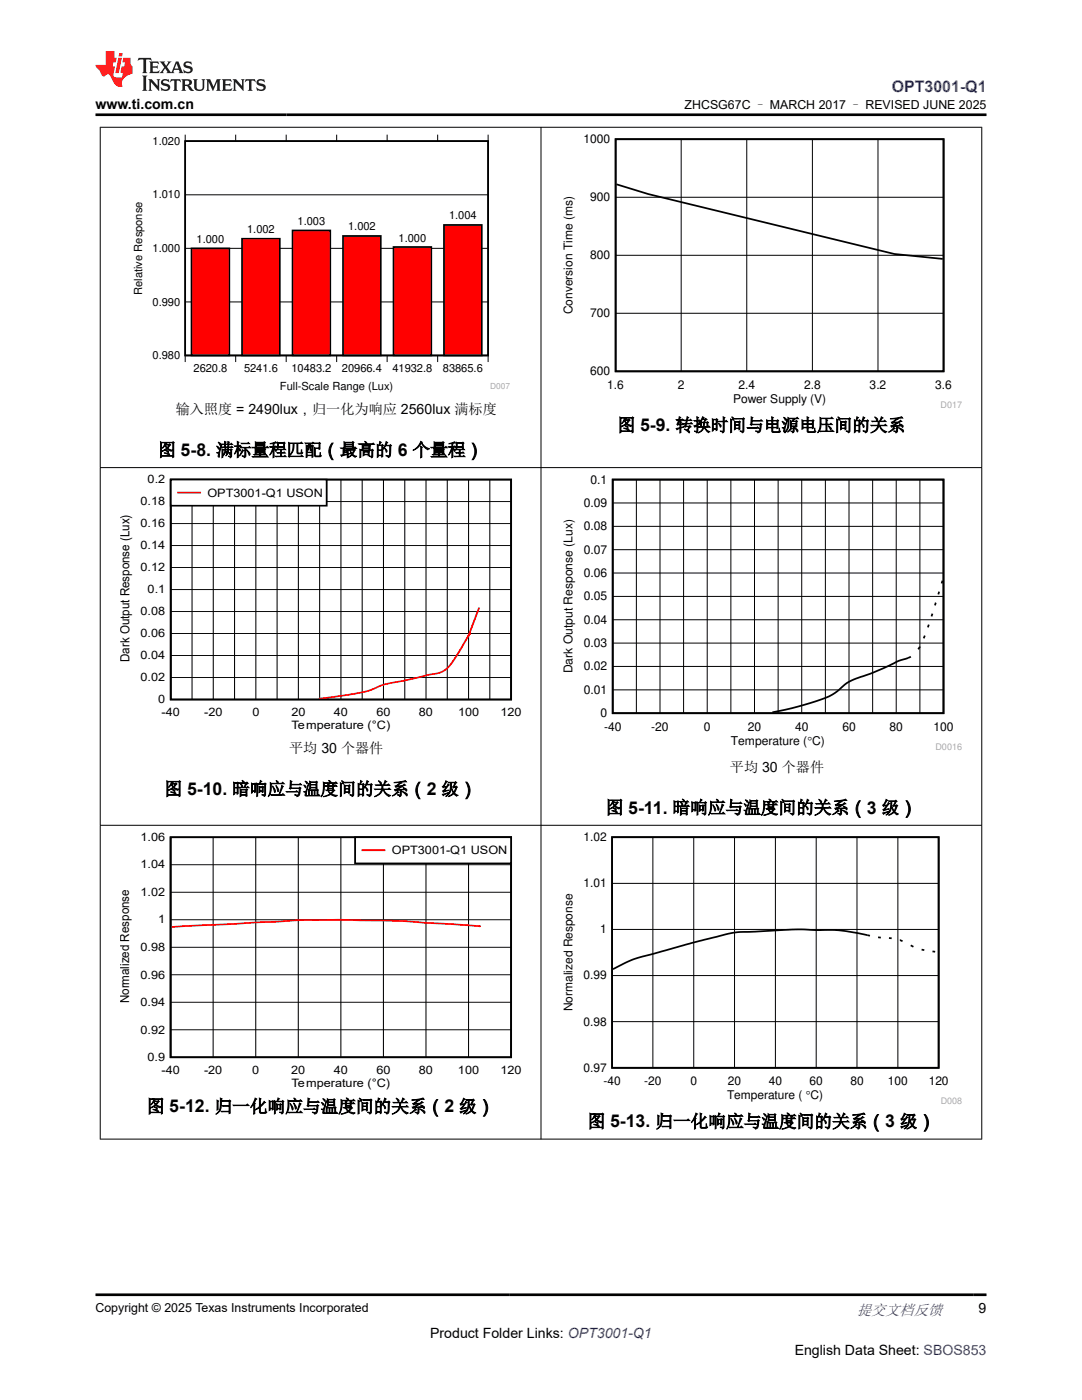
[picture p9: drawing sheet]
<svg xmlns="http://www.w3.org/2000/svg" width="216mm" height="279mm" viewBox="0 0 216 279" stroke-linecap="round" stroke-linejoin="round" font-family="sans-serif">
<path d="M37 28.2h60.4v42.7h-60.4z" fill="none" stroke="#000" stroke-width=".32"/>
<g fill="none" stroke="#000" stroke-width=".2">
<path d="M37 26.9v1.3h60.4M37 38.9h60.4M47 26.9v1.3M57.1 26.9v1.3M67.2 26.9v1.3M77.2 26.9v1.3M87.3 26.9v1.3M97.4 26.9v1.3M37 49.6h60.4M37 60.3h60.4M47 70.9v1.4M57.1 70.9v1.4"/>
<path d="M67.2 70.9v1.4M77.2 70.9v1.4M87.3 70.9v1.4M97.4 70.9v1.4M97.4 70.9h-60.4v1.4"/>
</g>
<path d="M38.2 49.6h7.6v21.3h-7.6z" fill-rule="evenodd" fill="#f00"/>
<path d="M38.2 49.6h7.6v21.3h-7.6z" fill="none" stroke="#000" stroke-width=".32"/>
<path d="M48.3 47.6h7.5v23.3h-7.5z" fill-rule="evenodd" fill="#f00"/>
<path d="M48.3 47.6h7.5v23.3h-7.5z" fill="none" stroke="#000" stroke-width=".32"/>
<path d="M58.4 46h7.5v24.9h-7.5z" fill-rule="evenodd" fill="#f00"/>
<path d="M58.4 46h7.5v24.9h-7.5z" fill="none" stroke="#000" stroke-width=".32"/>
<path d="M68.4 47.1h7.6v23.8h-7.6z" fill-rule="evenodd" fill="#f00"/>
<path d="M68.4 47.1h7.6v23.8h-7.6z" fill="none" stroke="#000" stroke-width=".32"/>
<path d="M78.5 49.3h7.6v21.6h-7.6z" fill-rule="evenodd" fill="#f00"/>
<path d="M78.5 49.3h7.6v21.6h-7.6z" fill="none" stroke="#000" stroke-width=".32"/>
<path d="M88.6 44.9h7.5v26h-7.5z" fill-rule="evenodd" fill="#f00"/>
<path d="M37 28.2h60.4v42.7h-60.4zM88.6 44.9h7.5v26h-7.5z" fill="none" stroke="#000" stroke-width=".32"/>
<path d="M111.9 26.8h80.1v54.7h-80.1z" fill-rule="evenodd" fill="#fff"/>
<path d="M122.8 27.8h65.5v46.3h-65.5zM123 36.8l6.4 1.9 49.1 12 9.6 1M34.1 95.7h67.9v43.9h-67.9z" fill="none" stroke="#000" stroke-width=".35"/>
<g fill="none" stroke="#000" stroke-width=".2">
<path d="M122.8 39.4h65.5M135.9 27.8v46.3M149 27.8v46.3M162.1 27.8v46.3M175.2 27.8v46.3M122.8 50.9h65.5M122.8 62.5h65.5M38.3 95.7v43.9M42.6 95.7v43.9M46.8 95.7v43.9M51.1 95.7v43.9M55.3 95.7v43.9"/>
<path d="M59.5 95.7v43.9M63.8 95.7v43.9M68 95.7v43.9M72.3 95.7v43.9M76.5 95.7v43.9M80.8 95.7v43.9M85 95.7v43.9M89.2 95.7v43.9M93.5 95.7v43.9M97.7 95.7v43.9M34.1 117.7h67.9M34.1 113.3h67.9"/>
<path d="M34.1 108.9h67.9M34.1 104.5h67.9M34.1 100.1h67.9M34.1 135.2h67.9M34.1 130.8h67.9M34.1 126.4h67.9M34.1 122h67.9"/>
</g>
<path d="M95.6 121.2l-2.1 5.7 .3-.5-.9 1.4a30.8 30.8 0 0 1-3.7 5.6 6.1 6.1 0 0 1-3.8 1.3l-3.8 .9a25.7 25.7 0 0 0-7.6 2.1l-3.4 .8-7 .9" fill="none" stroke="#f00" stroke-width=".35"/>
<path d="M34.1 95.7h31.1v5.2h-31.1z" fill-rule="evenodd" fill="#fff"/>
<path d="M34.1 95.7h31.1v5.2h-31.1z" fill="none" stroke="#000" stroke-width=".35"/>
<path d="M35.5 98.3h4.4" fill="none" stroke="#f00" stroke-width=".35"/>
<path d="M111.9 94.7h80.1v55.1h-80.1z" fill-rule="evenodd" fill="#fff"/>
<path d="M122.3 95.7h66v46.6h-66zM187.4 118.1l-.2 .5M188.1 115.9l-.2 .5M181.7 131l-.5 .3a22 22 0 0 0-5.2 2.2l-3.8 1.4a9.9 9.9 0 0 0-5.1 3 18.2 18.2 0 0 1-6.6 2.8l-6.4 1.5M183.6 129l-.4 .6M184.5 126.8l-.2 .6M185.3 124.7l-.2 .5M186.1 122.5l-.2 .5M186.7 120.3l-.1 .5M34 167.1h68v43.9h-68z" fill="none" stroke="#000" stroke-width=".35"/>
<g fill="none" stroke="#000" stroke-width=".2">
<path d="M127 95.7v46.6M131.7 95.7v46.6M136.4 95.7v46.6M141.1 95.7v46.6M145.8 95.7v46.6M150.6 95.7v46.6M155.3 95.7v46.6M160 95.7v46.6M164.7 95.7v46.6M169.4 95.7v46.6M174.1 95.7v46.6M178.8 95.7v46.6"/>
<path d="M183.6 95.7v46.6M122.3 119h66M122.3 114.4h66M122.3 109.7h66M122.3 105h66M122.3 100.4h66M122.3 137.7h66M122.3 133h66M122.3 128.3h66M122.3 123.7h66M34 178.1h68M34 172.6h68"/>
<path d="M42.5 167.1v43.9M51 167.1v43.9M59.5 167.1v43.9M68 167.1v43.9M76.5 167.1v43.9M85 167.1v43.9M93.5 167.1v43.9M34 194.5h68M34 189.1h68M34 183.6h68M34 205.5h68M34 200h68"/>
</g>
<path d="M95.6 184.8l.2 .1-15-1.1-13.6-.2h-7.7l-25.3 1.4" fill="none" stroke="#f00" stroke-width=".35"/>
<path d="M70.9 167.1h31.1v5.2h-31.1z" fill-rule="evenodd" fill="#fff"/>
<path d="M70.9 167.1h31.1v5.2h-31.1z" fill="none" stroke="#000" stroke-width=".35"/>
<path d="M72.3 169.7h4.4" fill="none" stroke="#f00" stroke-width=".35"/>
<path d="M111.9 166.1h80.1v54.3h-80.1z" fill-rule="evenodd" fill="#fff"/>
<path d="M122.1 167.1h65.2v46h-65.2zM173.6 186.8l-1.4-.4a32.3 32.3 0 0 0-9.7-.8 64.1 64.1 0 0 0-11.2 .3h-.7a24.5 24.5 0 0 0-8.9 1.4l-10.2 2.7a29.2 29.2 0 0 0-9.2 3.4M175.2 187.1h.6M177.4 187.2l.5 .1M179.6 187.6l.5 .2M181.7 188.7l.6 .3M183.9 189.5l.5 .1M186.1 189.9h.5" fill="none" stroke="#000" stroke-width=".35"/>
<g fill="none" stroke="#000" stroke-width=".2">
<path d="M19.9 25.4h176.1M20 25.3v202.1M107.9 25.3v202.1M195.9 25.3v202.1M19.9 93.3h176.1M19.9 164.7h176.1M122.1 176.3h65.2M130.3 167.1v46M138.4 167.1v46M146.6 167.1v46M154.7 167.1v46M162.9 167.1v46"/>
<path d="M171 167.1v46M179.2 167.1v46M122.1 194.7h65.2M122.1 185.5h65.2M122.1 203.9h65.2M19.9 227.3h176.1"/>
</g>
<path d="M27.7 11.6l-.2 .5 .5-.2h.6v.1v2.2l-.2 .4h1l-.2-.4v-2.2v-.1h.5l.5 .2-.1-.5zM29.8 12.3l.2 .4v1.5l-.2 .4h1.9l.1-.6a1.08 1.08 0 0 1-1.3 .2v-.7h.6l.4 .2v-.7l-.4 .2h-.6v-.5l.2-.2a1 1 0 0 1 1 .3l-.1-.5zM31.8 12.3l1 1.1-1 1.2h.9l-.2-.2 .4-.8 .5 .8-.2 .2h1.6l-.2-.2 .1-.5h1l.1 .5-.1 .2h.9l-.2-.3-.8-2h-.5l-1 2.2-.8-1.1 .9-1.1h-.8l.2 .2-.5 .6-.3-.6 .1-.2zM35.2 12.7l.4 1h-.8zM36.8 12.4a.65 .65 0 0 0-.2 .7 .65 .65 0 0 0 .6 .5l.7 .1 .1 .3a.79 .79 0 0 1-.7 .4 .79 .79 0 0 1-.7-.5l.1 .7 .2-.1a.93 .93 0 0 0 1.1 .1 .93 .93 0 0 0 .4-1 1.46 1.46 0 0 0-1.2-.6l-.1-.3a1.09 1.09 0 0 1 1.2 .2l-.2-.6-.1 .1-.6-.2zM28.4 15.1l.2 .4v2.2l-.2 .4h1l-.2-.4v-2.2l.2-.4zM29.6 15.8l.2 .4v1.5l-.2 .4h.8l-.3-.4v-1.3l1.7 1.8v-2l.2-.4h-.8l.2 .2 .1 1.1-1.2-1.3zM32.3 15.9a.65 .65 0 0 0-.2 .8 .65 .65 0 0 0 .7 .4l.6 .2 .1 .2a.79 .79 0 0 1-.7 .4 .79 .79 0 0 1-.7-.5l.1 .7 .2-.1a.93 .93 0 0 0 1.1 .1 .93 .93 0 0 0 .4-.9 1.46 1.46 0 0 0-1.2-.6l-.1-.4a1.09 1.09 0 0 1 1.2 .2l-.2-.6-.1 .1-.6-.1zM34.1 15.8l-.1 .6a.63 .63 0 0 1 .7-.3l.1 1.6-.3 .4h1l-.2-.4v-1.6a.66 .66 0 0 1 .8 .3l-.1-.6zM36.2 15.8l.2 .4v1.5l-.2 .4h.9l-.2-.2v-.7h.5l.1 .2a.79 .79 0 0 0 1.2 .6l-1-.9a.61 .61 0 0 0 .6-.6 .61 .61 0 0 0-.5-.7zM36.9 16.1h.2a.47 .47 0 0 1 .5 .1 .47 .47 0 0 1 .1 .5l-.2 .1-.6 .1zM38.5 15.8l.2 .2a2.27 2.27 0 0 0 .4 2 1.04 1.04 0 0 0 1.7-.7v-1.3l.2-.2h-.8l.2 .4v1.1a.6 .6 0 0 1-.6 .6 .6 .6 0 0 1-.6-.6v-1.1l.3-.4zM41.1 15.8l.2 .4v1.5l-.2 .4h.7l-.2-.4v-1.4l.9 1.9 .8-1.9v1.4l-.2 .4h1l-.3-.4v-1.5l.3-.4h-.8l-.7 1.5-.7-1.5zM44.3 15.8l.2 .4v1.5l-.2 .4h1.9l.1-.6a1.09 1.09 0 0 1-1.3 .2v-.7h.6l.4 .2v-.6l-.4 .2h-.6v-.6l.2-.1a1.01 1.01 0 0 1 1 .3l-.1-.6zM46.4 15.8l.3 .4v1.5l-.3 .4h.8l-.2-.4v-1.3l1.6 1.8v-2l.2-.4h-.7l.2 .2v1.1l-1.2-1.3zM49 15.8l-.1 .6a.63 .63 0 0 1 .8-.3v1.6l-.3 .4h1l-.2-.4v-1.6a.66 .66 0 0 1 .8 .3l-.1-.6zM51.4 15.9a.65 .65 0 0 0-.2 .8 .65 .65 0 0 0 .6 .4l.6 .2 .2 .2a.79 .79 0 0 1-.8 .4 .79 .79 0 0 1-.6-.5l.1 .7 .2-.1a.93 .93 0 0 0 1 .1 .93 .93 0 0 0 .5-.9 1.46 1.46 0 0 0-1.3-.6l-.1-.4a1.09 1.09 0 0 1 1.3 .2l-.2-.6-.2 .1-.5-.1z" fill="#231f20"/>
<path d="M21.1 10.2v2.8h-2.1l.1 .3 .9 1a.95 .95 0 0 0 .9 .9 .59 .59 0 0 1 .6-.4 .59 .59 0 0 1 .5 .4l.4 .7a1.59 1.59 0 0 0 2.1 1.4 1.61 1.61 0 0 1 1-2.3l1-.3-.1-1.5a1.59 1.59 0 0 1-.4-1.7h-1.4l-.2 .9h.5l-.1 .9h-.5l-.2 1v.2l.4 .1-.2 .9h-.6a.73 .73 0 0 1-1.1-.7l.3-1.5h-.5l.2-.9h.5l.2-.9h-.5v-1.3zM23.6 11.5l-.6 3.1h.7l.6-3.1zM23.8 10.6l-.1 .6h.7l.1-.6z" fill="#ed1c24"/>
<path d="M19 22.9h177.8M19 258.4h177.8" fill="none" stroke="#000" stroke-width=".53"/>
<g font-size="3.5">
<text x="123.2" y="86.1">图 5-9. 转换时间与电源电压间的关系</text>
<text x="31.5" y="91">图 5-8. 满标量程匹配（最高的 6 个量程）</text>
<text x="32.8" y="158.7">图 5-10. 暗响应与温度间的关系（2 级）</text>
<text x="120.9" y="162.4">图 5-11. 暗响应与温度间的关系（3 级）</text>
<text x="29.3" y="222">图 5-12. 归一化响应与温度间的关系（2 级）</text>
<text x="117.2" y="225">图 5-13. 归一化响应与温度间的关系（3 级）</text>
</g>
<text font-size="3.2" fill="#00f" x="178" y="18.3">OPT3001-Q1</text>
<text font-size="3" fill="#00f" x="171" y="262.4">提交文档反馈</text>
<g font-size="2.8">
<text x="19" y="21.7">www.ti.com.cn</text>
<text x="35.1" y="82.7">输入照度 = 2490lux，归一化为响应 2560lux 满标度</text>
<text x="57.7" y="150.4">平均 30 个器件</text>
<text x="145.6" y="154.1">平均 30 个器件</text>
<text x="195.3" y="262.1">9</text>
<text x="85.8" y="266.9">Product Folder Links: OPT3001-Q1</text>
<text x="158.6" y="270.3">English Data Sheet: SBOS853</text>
</g>
<g font-size="2.5">
<text x="136.6" y="21.8">ZHCSG67C – MARCH 2017 – REVISED JUNE 2025</text>
<text x="25.8" y="132.1" transform="rotate(-90 25.8 132.1)">Dark Output Response (Lux)</text>
<text x="25.8" y="200.2" transform="rotate(-90 25.8 200.2)">Normalized Response</text>
<text x="19" y="261.8">Copyright © 2025 Texas Instruments Incorporated</text>
</g>
<g font-size="2.4">
<text x="116.4" y="28.6">1000</text>
<text x="117.8" y="40.2">900</text>
<text x="117.8" y="51.7">800</text>
<text x="114.2" y="62.7" transform="rotate(-90 114.2 62.7)">Conversion Time (ms)</text>
<text x="117.8" y="63.3">700</text>
<text x="117.8" y="74.9">600</text>
<text x="121.2" y="77.6">1.6</text>
<text x="135.3" y="77.6">2</text>
<text x="147.3" y="77.6">2.4</text>
<text x="160.4" y="77.6">2.8</text>
<text x="173.5" y="77.6">3.2</text>
<text x="186.6" y="77.6">3.6</text>
<text x="146.3" y="80.4">Power Supply (V)</text>
<text x="116.5" y="101.2">0.09</text>
<text x="117.8" y="96.5">0.1</text>
<text x="116.5" y="105.8">0.08</text>
<text x="116.5" y="110.5">0.07</text>
<text x="116.5" y="119.8">0.05</text>
<text x="116.5" y="115.2">0.06</text>
<text x="116.5" y="124.5">0.04</text>
<text x="116.5" y="129.1">0.03</text>
<text x="114.2" y="134.4" transform="rotate(-90 114.2 134.4)">Dark Output Response (Lux)</text>
<text x="116.5" y="133.8">0.02</text>
<text x="116.5" y="138.5">0.01</text>
<text x="119.8" y="143.1">0</text>
<text x="120.5" y="145.9">-40</text>
<text x="130" y="145.9">-20</text>
<text x="140.5" y="145.9">0</text>
<text x="145.8" y="148.7">Temperature (qC)</text>
<text x="149.2" y="145.9">20</text>
<text x="158.6" y="145.9">40</text>
<text x="168.1" y="145.9">60</text>
<text x="177.5" y="145.9">80</text>
<text x="186.3" y="145.9">100</text>
<text x="116.5" y="167.9">1.02</text>
<text x="116.5" y="177.1">1.01</text>
<text x="119.8" y="186.3">1</text>
<text x="116.5" y="195.5">0.99</text>
<text x="114.2" y="201.8" transform="rotate(-90 114.2 201.8)">Normalized Response</text>
<text x="116.5" y="204.7">0.98</text>
<text x="116.5" y="213.9">0.97</text>
<text x="120.4" y="216.6">-40</text>
<text x="128.6" y="216.6">-20</text>
<text x="137.8" y="216.6">0</text>
<text x="145.1" y="219.3">Temperature ( qC)</text>
<text x="145.3" y="216.6">20</text>
<text x="153.4" y="216.6">40</text>
<text x="161.5" y="216.6">60</text>
<text x="169.7" y="216.6">80</text>
<text x="177.2" y="216.6">100</text>
<text x="185.3" y="216.6">120</text>
</g>
<g font-size="2.3">
<text x="28.1" y="100.8">0.18</text>
<text x="29.5" y="96.5">0.2</text>
<text x="41.4" y="99.1">OPT3001-Q1 USON</text>
<text x="28.1" y="105.2">0.16</text>
<text x="28.1" y="109.6">0.14</text>
<text x="28.1" y="114">0.12</text>
<text x="29.5" y="118.4">0.1</text>
<text x="28.1" y="122.8">0.08</text>
<text x="28.1" y="131.6">0.04</text>
<text x="28.1" y="127.2">0.06</text>
<text x="28.1" y="136">0.02</text>
<text x="31.6" y="140.3">0</text>
<text x="32.2" y="142.9">-40</text>
<text x="40.7" y="142.9">-20</text>
<text x="50.4" y="142.9">0</text>
<text x="58.1" y="142.9">20</text>
<text x="66.6" y="142.9">40</text>
<text x="75.1" y="142.9">60</text>
<text x="83.6" y="142.9">80</text>
<text x="91.4" y="142.9">100</text>
<text x="99.9" y="142.9">120</text>
<text x="58.2" y="145.5">Temperature (°C)</text>
<text x="28" y="167.8">1.06</text>
<text x="28" y="173.3">1.04</text>
<text x="78.2" y="170.5">OPT3001-Q1</text>
<text x="93.9" y="170.5">USON</text>
<text x="28" y="178.8">1.02</text>
<text x="31.5" y="184.3">1</text>
<text x="28" y="189.8">0.98</text>
<text x="28" y="195.3">0.96</text>
<text x="28" y="200.8">0.94</text>
<text x="28" y="206.3">0.92</text>
<text x="29.4" y="211.7">0.9</text>
<text x="32.2" y="214.3">-40</text>
<text x="40.7" y="214.3">-20</text>
<text x="50.3" y="214.3">0</text>
<text x="58.1" y="214.3">20</text>
<text x="66.6" y="214.3">40</text>
<text x="75.1" y="214.3">60</text>
<text x="83.6" y="214.3">80</text>
<text x="91.4" y="214.3">100</text>
<text x="99.9" y="214.3">120</text>
<text x="58.1" y="216.9">Temperature (°C)</text>
</g>
<g font-size="2.2">
<text x="30.4" y="28.9">1.020</text>
<text x="30.4" y="39.6">1.010</text>
<text x="49.3" y="46.5">1.002</text>
<text x="59.4" y="44.9">1.003</text>
<text x="69.5" y="46">1.002</text>
<text x="89.6" y="43.8">1.004</text>
<text x="30.4" y="50.3">1.000</text>
<text x="39.2" y="48.5">1.000</text>
<text x="79.5" y="48.2">1.000</text>
<text x="28.4" y="58.9" transform="rotate(-90 28.4 58.9)">Relative Response</text>
<text x="30.4" y="61">0.990</text>
<text x="30.4" y="71.7">0.980</text>
<text x="38.6" y="74.2">2620.8</text>
<text x="48.7" y="74.2">5241.6</text>
<text x="55.9" y="77.9">Full-Scale Range (Lux)</text>
<text x="58.2" y="74.2">10483.2</text>
<text x="68.2" y="74.2">20966.4</text>
<text x="78.3" y="74.2">41932.8</text>
<text x="88.4" y="74.2">83865.6</text>
</g>
<g font-size="1.8" fill="#a8a8a8">
<text x="187.7" y="81.4">D017</text>
<text x="186.6" y="149.7">D0016</text>
<text x="187.7" y="220.4">D008</text>
</g>
<text font-size="1.7" fill="#a8a8a8" x="97.8" y="77.7">D007</text>
</svg>
